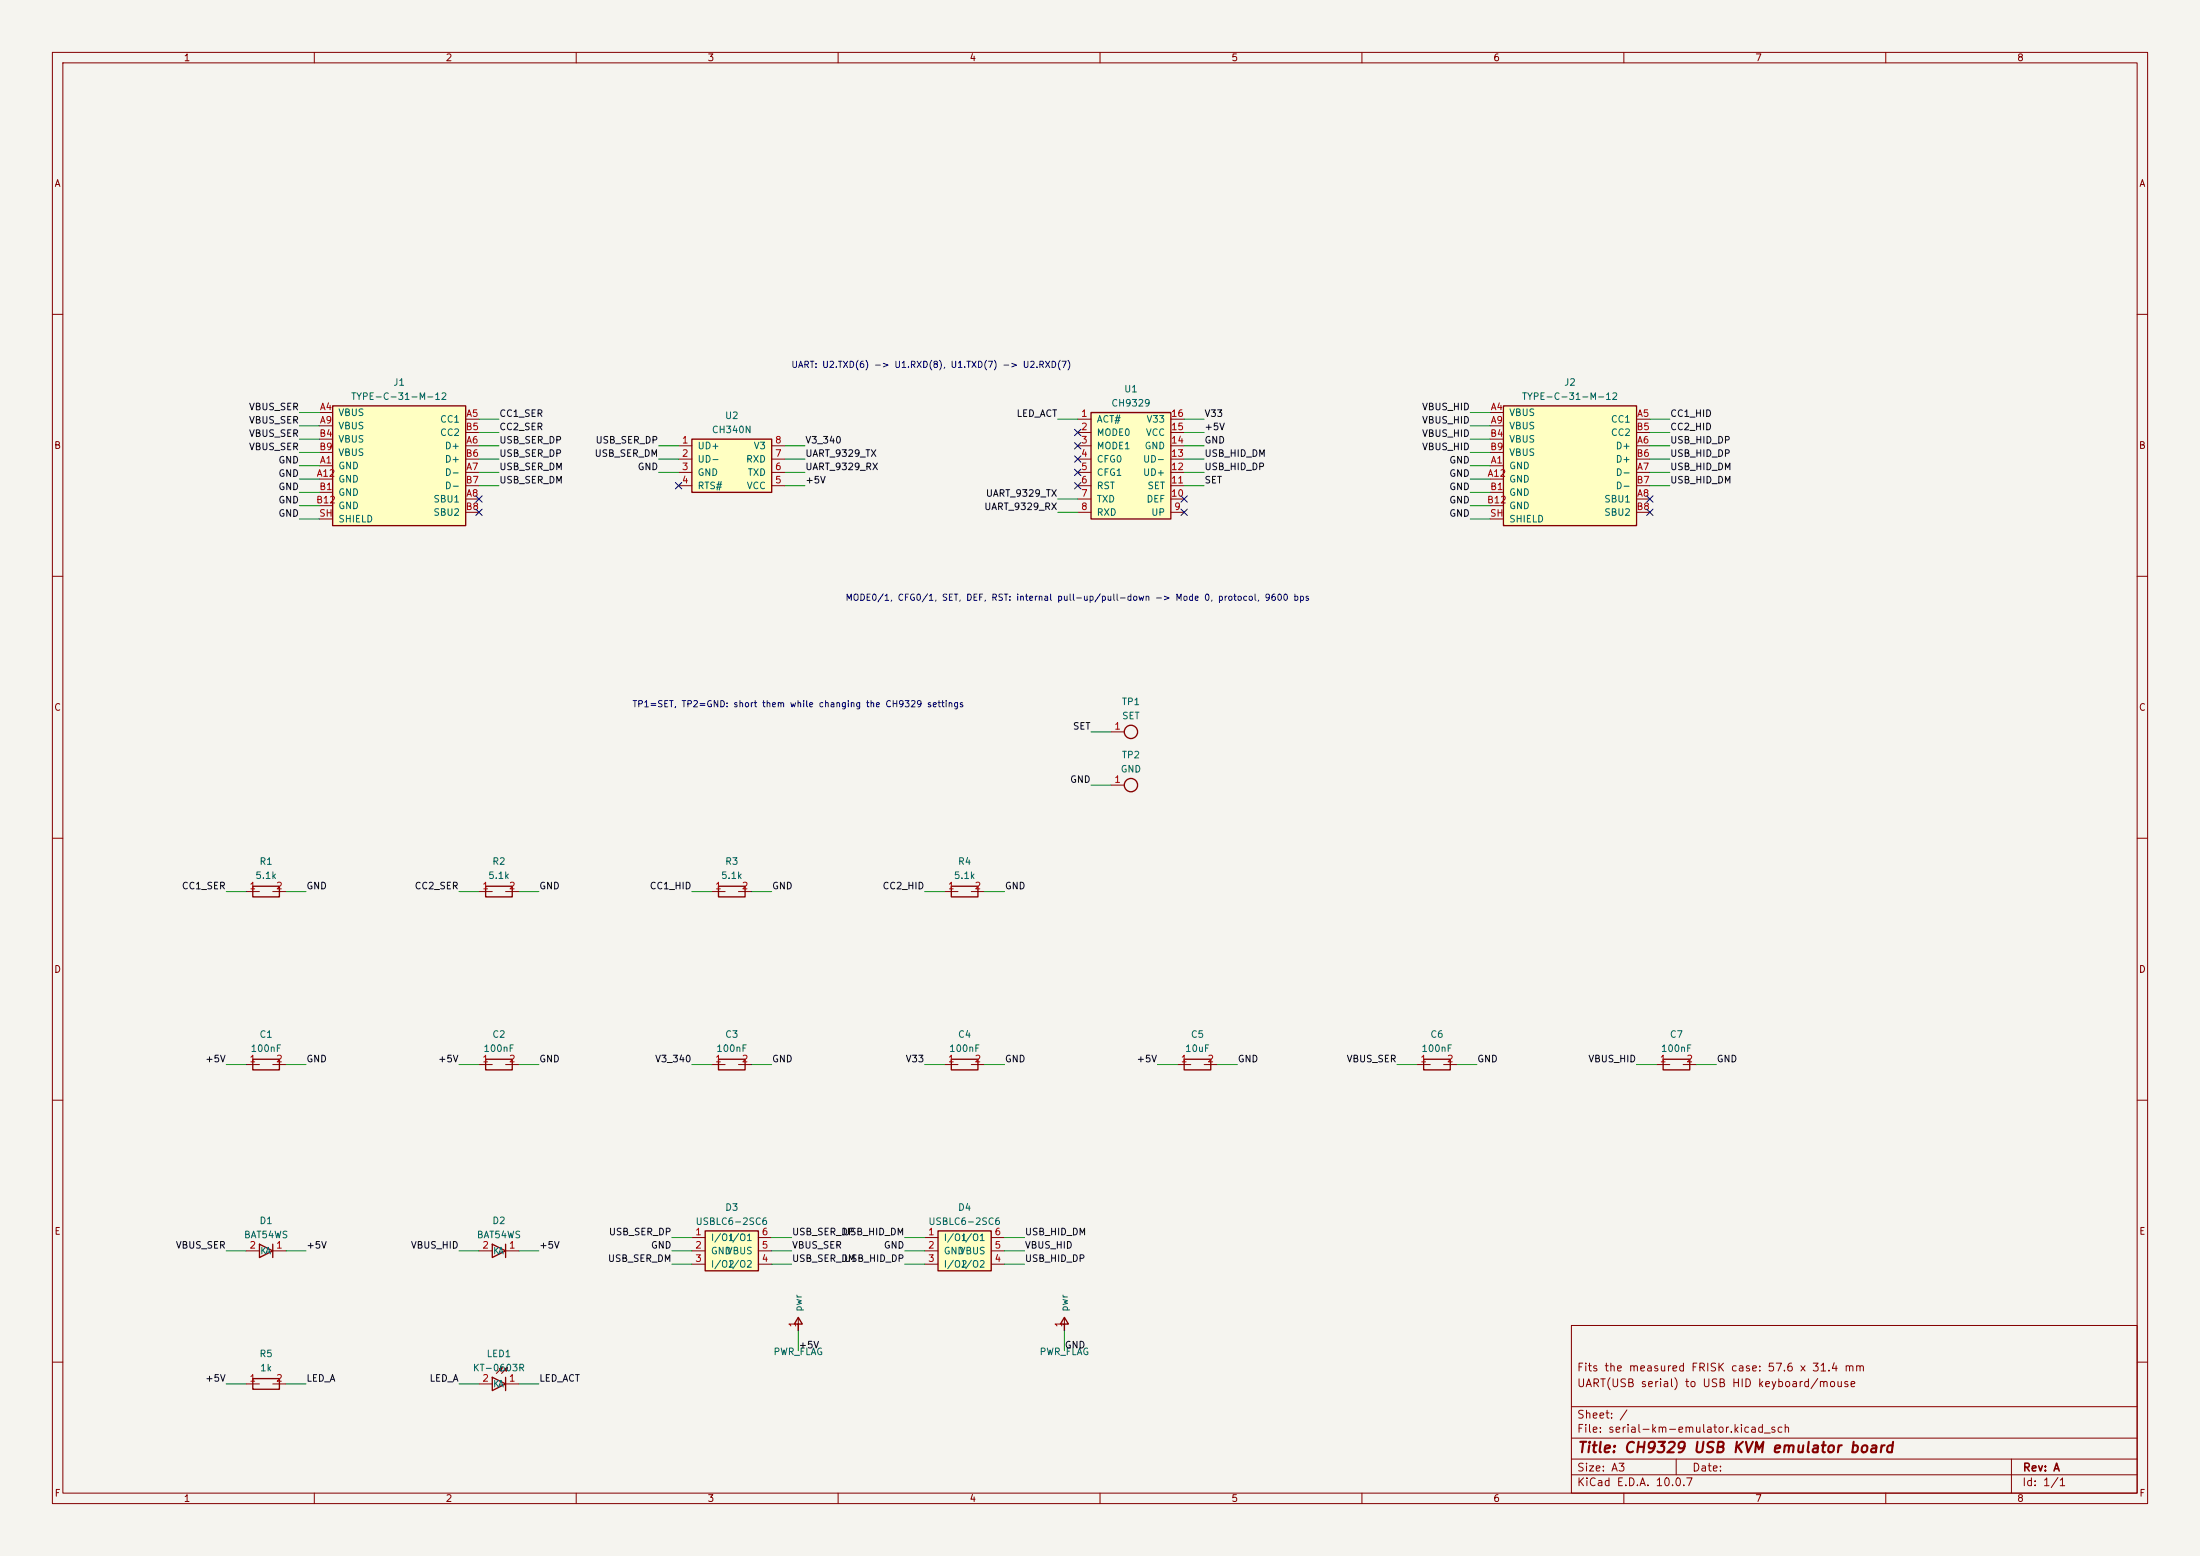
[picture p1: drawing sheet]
<svg xmlns="http://www.w3.org/2000/svg" width="420mm" height="297mm" viewBox="0 0 420 297" stroke-linecap="round" stroke-linejoin="round" font-family="sans-serif">
<path d="M0 0h420v297h-420z" fill="#f5f4ef" stroke="#f5f4ef" stroke-width=".19"/>
<g fill="none" stroke="#840000" stroke-width=".19">
<path d="M10 10h400v277h-400zM12 12h396v273h-396zM60 10v2M110 10v2M160 10v2M210 10v2M260 10v2M310 10v2M360 10v2M10 60h2M408 60h2M10 110h2"/>
<path d="M408 110h2M10 160h2M408 160h2M91.4 170.2h2.6M96.5 170.2h2.6M10 210h2M316.2 203.2h2.6M321.3 203.2h2.5M408 210h2M300 253h108v32h-108zM10 260h2M300 278.5h108"/>
<path d="M300 274.5h108M300 268.5h108M320 278.5v3M384 278.5v6.5M408 260h2M60 285v2M110 285v2M160 285v2M210 285v2M260 285v2M300 281.5h108M310 285v2"/>
<path d="M360 285v2"/>
</g>
<path d="M92.7 169.2h5.1v2h-5.1zM317.5 202.2h5.1v2h-5.1z" fill="none" stroke="#840000" stroke-width=".25"/>
<path d="M134.6 234.9h10.2v7.7h-10.2z" fill="#ffffc2"/>
<path d="M48.3 169.2h5v2h-5zM137.2 169.2h5v2h-5zM92.7 202.2h5.1v2h-5.1zM134.6 234.9h10.2v7.7h-10.2zM152.4 252.7h.8l-.8-1.2-.8 1.2h.8v1.3" fill="none" stroke="#840000" stroke-width=".25"/>
<g fill="none" stroke="#840000" stroke-width=".19">
<path d="M47 170.2h2.5M52.1 170.2h2.5M135.9 170.2h2.5M141 170.2h2.5M91.4 203.2h2.6M96.5 203.2h2.6M132.1 236.2h2.5M132.1 238.8h2.5M144.8 236.2h2.5M144.8 238.8h2.5M132.1 241.3h2.5M144.8 241.3h2.5"/>
<path d="M152.4 251.5v2.5"/>
</g>
<path d="M208.3 78.7h15.2v20.4h-15.2z" fill="#ffffc2"/>
<path d="M208.3 78.7h15.2v20.4h-15.2z" fill="none" stroke="#840000" stroke-width=".25"/>
<g fill="none" stroke="#840000" stroke-width=".19">
<path d="M205.7 80h2.6M205.7 82.6h2.6M205.7 85.1h2.6M205.7 87.6h2.6M205.7 90.2h2.6M205.7 92.7h2.6M205.7 95.3h2.6M205.7 97.8h2.6M223.5 80h2.6M223.5 82.6h2.6M223.5 85.1h2.6M223.5 87.6h2.6"/>
<path d="M223.5 90.2h2.6M223.5 92.7h2.6M223.5 95.3h2.6M223.5 97.8h2.6"/>
</g>
<path d="M132.1 83.8h15.2v10.2h-15.2z" fill="#ffffc2"/>
<path d="M132.1 83.8h15.2v10.2h-15.2zM181.6 202.2h5.1v2h-5.1z" fill="none" stroke="#840000" stroke-width=".25"/>
<path d="M129.5 85.1h2.6M129.5 87.6h2.6M129.5 90.2h2.6M129.5 92.7h2.6M147.3 85.1h2.6M147.3 87.6h2.6M147.3 90.2h2.6M147.3 92.7h2.6M180.3 203.2h2.6M185.4 203.2h2.6" fill="none" stroke="#840000" stroke-width=".19"/>
<path d="M179.1 234.9h10.1v7.7h-10.1z" fill="#ffffc2"/>
<g fill="none" stroke="#840000" stroke-width=".25">
<path d="M48.3 202.2h5v2h-5zM137.2 202.2h5v2h-5zM271.8 202.2h5.1v2h-5.1zM94 237.5l2.5 1.3-2.5 1.2zM96.5 237.5v2.5M179.1 234.9h10.1v7.7h-10.1zM203.2 252.7h.8l-.8-1.2-.8 1.2h.8v1.3"/>
<circle cx="215.9" cy="139.7" r="1.27"/>
<circle cx="215.9" cy="149.9" r="1.27"/>
</g>
<g fill="none" stroke="#840000" stroke-width=".19">
<path d="M212.1 139.7h2.5M212.1 149.9h2.5M47 203.2h2.5M52.1 203.2h2.5M135.9 203.2h2.5M141 203.2h2.5M270.5 203.2h2.5M275.6 203.2h2.5M91.4 238.8h2.6M96.5 238.8h2.6M176.5 236.2h2.6M176.5 238.8h2.6"/>
<path d="M189.2 236.2h2.6M189.2 238.8h2.6M176.5 241.3h2.6M189.2 241.3h2.6M203.2 251.5v2.5"/>
</g>
<path d="M287 77.5h25.4v22.8h-25.4z" fill="#ffffc2"/>
<path d="M287 77.5h25.4v22.8h-25.4zM226.1 202.2h5v2h-5zM49.5 237.5l2.6 1.3-2.6 1.2zM52.1 237.5v2.5" fill="none" stroke="#840000" stroke-width=".25"/>
<g fill="none" stroke="#840000" stroke-width=".19">
<path d="M284.5 78.7h2.5M284.5 88.9h2.5M284.5 81.3h2.5M284.5 91.4h2.5M284.5 94h2.5M284.5 83.8h2.5M284.5 86.4h2.5M284.5 96.5h2.5M284.5 99.1h2.5M312.4 80h2.6M312.4 85.1h2.6M312.4 90.2h2.6"/>
<path d="M312.4 95.3h2.6M312.4 82.6h2.6M312.4 87.6h2.6M312.4 92.7h2.6M312.4 97.8h2.6M224.8 203.2h2.5M229.9 203.2h2.5M47 238.8h2.5M52.1 238.8h2.5"/>
</g>
<path d="M63.5 77.5h25.4v22.8h-25.4z" fill="#ffffc2"/>
<path d="M63.5 77.5h25.4v22.8h-25.4zM181.6 169.2h5.1v2h-5.1zM48.3 263.1h5v2.1h-5zM94 262.9l2.5 1.3-2.5 1.2zM96.5 262.9v2.5" fill="none" stroke="#840000" stroke-width=".25"/>
<g fill="none" stroke="#840000" stroke-width=".19">
<path d="M61 78.7h2.5M61 88.9h2.5M61 81.3h2.5M61 91.4h2.5M61 94h2.5M61 83.8h2.5M61 86.4h2.5M61 96.5h2.5M61 99.1h2.5M88.9 80h2.5M88.9 85.1h2.5M88.9 90.2h2.5"/>
<path d="M88.9 95.3h2.5M88.9 82.6h2.5M88.9 87.6h2.5M88.9 92.7h2.5M88.9 97.8h2.5M180.3 170.2h2.6M185.4 170.2h2.6M47 264.2h2.5M52.1 264.2h2.5M91.4 264.2h2.6M96.5 264.2h2.6"/>
</g>
<path d="M95.4 261.3l.4-.2-.2 .7zM95.8 261.1l-1.1 1.1M96.3 261.3l.5-.2-.2 .7zM96.8 261.1l-1 1.1" fill="none" stroke="#840000" stroke-width=".2"/>
<g fill="none" stroke="#009600" stroke-width=".19">
<path d="M57.1 78.7h3.9M280.7 78.7h3.8M57.1 99.1h3.9M57.1 96.5h3.9M57.1 94h3.9M57.1 91.4h3.9M57.1 88.9h3.9M57.1 81.3h3.9M57.1 83.8h3.9M57.1 86.4h3.9M91.4 90.2h3.8M91.4 92.7h3.8"/>
<path d="M91.4 85.1h3.8M91.4 87.6h3.8M91.4 80h3.8M91.4 82.6h3.8M125.7 90.2h3.8M125.7 85.1h3.8M125.7 87.6h3.8M149.9 90.2h3.8M149.9 92.7h3.8M149.9 85.1h3.8M149.9 87.6h3.8M201.9 80h3.8"/>
<path d="M201.9 97.8h3.8M201.9 95.3h3.8M226.1 90.2h3.8M226.1 92.7h3.8M226.1 85.1h3.8M226.1 87.6h3.8M226.1 80h3.8M226.1 82.6h3.8M280.7 99.1h3.8M280.7 96.5h3.8M280.7 94h3.8M280.7 91.4h3.8"/>
<path d="M280.7 88.9h3.8M280.7 81.3h3.8M280.7 83.8h3.8M280.7 86.4h3.8M315 90.2h3.8M315 92.7h3.8M315 85.1h3.8M315 87.6h3.8M315 80h3.8M315 82.6h3.8M208.3 139.7h3.8M208.3 149.9h3.8"/>
<path d="M43.2 170.2h3.8M54.6 170.2h3.8M87.6 170.2h3.8M99.1 170.2h3.8M132.1 170.2h3.8M143.5 170.2h3.8M176.5 170.2h3.8M188 170.2h3.8M43.2 203.2h3.8M54.6 203.2h3.8M87.6 203.2h3.8M99.1 203.2h3.8"/>
<path d="M132.1 203.2h3.8M143.5 203.2h3.8M176.5 203.2h3.8M188 203.2h3.8M221 203.2h3.8M232.4 203.2h3.8M266.7 203.2h3.8M278.1 203.2h3.8M312.4 203.2h3.8M323.8 203.2h3.9M43.2 238.8h3.8M54.6 238.8h3.8"/>
<path d="M87.6 238.8h3.8M99.1 238.8h3.8M128.3 238.8h3.8M128.3 236.2h3.8M147.3 238.8h3.8M147.3 236.2h3.8M172.7 238.8h3.8M172.7 236.2h3.8M191.8 238.8h3.8M191.8 236.2h3.8M128.3 241.3h3.8M147.3 241.3h3.8"/>
<path d="M152.4 254v3.8M172.7 241.3h3.8M191.8 241.3h3.8M203.2 254v3.8M43.2 264.2h3.8M54.6 264.2h3.8M87.6 264.2h3.8M99.1 264.2h3.8"/>
</g>
<g fill="none" stroke="#000084" stroke-width=".19">
<path d="M90.8 97.2l1.2 1.2M90.8 94.6l1.2 1.3M92 97.2l-1.2 1.2M92 94.6l-1.2 1.3M128.9 92.1l1.2 1.2M130.1 92.1l-1.2 1.2M205.1 89.6l1.2 1.2M205.1 84.5l1.2 1.2M205.1 92.1l1.2 1.2M205.1 87l1.2 1.2M205.1 81.9l1.2 1.3M206.3 89.6l-1.2 1.2"/>
<path d="M206.3 84.5l-1.2 1.2M206.3 92.1l-1.2 1.2M206.3 87l-1.2 1.2M206.3 81.9l-1.2 1.3M225.5 97.2l1.2 1.2M225.5 94.6l1.2 1.3M226.7 97.2l-1.2 1.2M226.7 94.6l-1.2 1.3M314.4 97.2l1.2 1.2M314.4 94.6l1.2 1.3M315.6 97.2l-1.2 1.2M315.6 94.6l-1.2 1.3"/>
</g>
<text font-size="2" fill="#840000" x="301" y="277.8">Title: CH9329 USB KVM emulator board</text>
<g font-size="1.5" fill="#840000">
<text x="300.9" y="262.1">Fits the measured FRISK case: 57.6 x 31.4 mm</text>
<text x="300.9" y="265.1">UART(USB serial) to USB HID keyboard/mouse</text>
<text x="300.9" y="273.8">File: serial-km-emulator.kicad_sch</text>
<text x="300.9" y="271.1">Sheet: /</text>
<text x="300.9" y="281.2">Size: A3</text>
<text x="322.9" y="281.2">Date:</text>
<text x="386" y="281.2">Rev: A</text>
<text x="300.9" y="284">KiCad E.D.A. 10.0.7</text>
<text x="385.9" y="284">Id: 1/1</text>
</g>
<g font-size="1.3" fill="#840000">
<text x="35" y="12">1</text>
<text x="85" y="12">2</text>
<text x="135" y="12">3</text>
<text x="185" y="12">4</text>
<text x="235" y="12">5</text>
<text x="285" y="12">6</text>
<text x="335" y="12">7</text>
<text x="385" y="12">8</text>
<text x="10.3" y="36">A</text>
<text x="408.3" y="36">A</text>
<text x="10.2" y="86">B</text>
<text x="408.2" y="86">B</text>
<text x="10.2" y="136">C</text>
<text x="408.2" y="136">C</text>
<text x="10.2" y="186">D</text>
<text x="408.2" y="186">D</text>
<text x="10.3" y="236">E</text>
<text x="408.3" y="236">E</text>
<text x="10.3" y="286">F</text>
<text x="35" y="287">1</text>
<text x="85" y="287">2</text>
<text x="135" y="287">3</text>
<text x="185" y="287">4</text>
<text x="235" y="287">5</text>
<text x="285" y="287">6</text>
<text x="335" y="287">7</text>
<text x="385" y="287">8</text>
<text x="408.3" y="286">F</text>
</g>
<g font-size="1.3" fill="#006464">
<text x="66.9" y="76.6">TYPE-C-31-M-12</text>
<text x="75" y="73.9">J1</text>
<text x="212.1" y="77.9">CH9329</text>
<text x="214.5" y="75.2">U1</text>
<text x="290.4" y="76.6">TYPE-C-31-M-12</text>
<text x="298.5" y="73.9">J2</text>
<text x="64.5" y="79.7">VBUS</text>
<text x="64.5" y="82.2">VBUS</text>
<text x="83.9" y="81">CC1</text>
<text x="83.9" y="83.5">CC2</text>
<text x="135.8" y="83">CH340N</text>
<text x="138.3" y="80.3">U2</text>
<text x="209.3" y="81">ACT#</text>
<text x="209.3" y="83.5">MODE0</text>
<text x="218.6" y="83.5">VCC</text>
<text x="218.8" y="81">V33</text>
<text x="288" y="79.7">VBUS</text>
<text x="288" y="82.2">VBUS</text>
<text x="307.4" y="81">CC1</text>
<text x="307.4" y="83.5">CC2</text>
<text x="64.5" y="89.9">GND</text>
<text x="64.5" y="84.8">VBUS</text>
<text x="64.5" y="87.3">VBUS</text>
<text x="84.8" y="86.1">D+</text>
<text x="84.8" y="88.6">D+</text>
<text x="133.1" y="86.1">UD+</text>
<text x="133.1" y="88.6">UD-</text>
<text x="142.3" y="88.6">RXD</text>
<text x="143.8" y="86.1">V3</text>
<text x="209.3" y="86.1">MODE1</text>
<text x="209.3" y="88.6">CFG0</text>
<text x="218.1" y="88.6">UD-</text>
<text x="218.4" y="86.1">GND</text>
<text x="288" y="89.9">GND</text>
<text x="288" y="84.8">VBUS</text>
<text x="288" y="87.3">VBUS</text>
<text x="308.3" y="86.1">D+</text>
<text x="308.3" y="88.6">D+</text>
<text x="64.5" y="92.4">GND</text>
<text x="64.5" y="94.9">GND</text>
<text x="84.8" y="91.1">D-</text>
<text x="84.8" y="93.7">D-</text>
<text x="133.1" y="91.1">GND</text>
<text x="133.1" y="93.7">RTS#</text>
<text x="142.4" y="93.7">VCC</text>
<text x="142.6" y="91.1">TXD</text>
<text x="209.3" y="91.1">CFG1</text>
<text x="209.3" y="93.7">RST</text>
<text x="218.1" y="91.1">UD+</text>
<text x="219" y="93.7">SET</text>
<text x="288" y="92.4">GND</text>
<text x="288" y="94.9">GND</text>
<text x="308.3" y="91.1">D-</text>
<text x="308.3" y="93.7">D-</text>
<text x="64.5" y="97.5">GND</text>
<text x="64.5" y="100">SHIELD</text>
<text x="82.6" y="96.2">SBU1</text>
<text x="82.6" y="98.8">SBU2</text>
<text x="209.3" y="96.2">TXD</text>
<text x="209.3" y="98.8">RXD</text>
<text x="218.8" y="96.2">DEF</text>
<text x="219.7" y="98.8">UP</text>
<text x="288" y="97.5">GND</text>
<text x="288" y="100">SHIELD</text>
<text x="306.2" y="96.2">SBU1</text>
<text x="306.2" y="98.8">SBU2</text>
<text x="214" y="134.9">TP1</text>
<text x="214.1" y="137.6">SET</text>
<text x="213.8" y="147.8">GND</text>
<text x="214" y="145.1">TP2</text>
<text x="49.4" y="165.4">R1</text>
<text x="93.9" y="165.4">R2</text>
<text x="138.3" y="165.4">R3</text>
<text x="182.8" y="165.4">R4</text>
<text x="48.6" y="168.1">5.1k</text>
<text x="93.1" y="168.1">5.1k</text>
<text x="137.5" y="168.1">5.1k</text>
<text x="182" y="168.1">5.1k</text>
<text x="47.7" y="201.1">100nF</text>
<text x="49.4" y="198.4">C1</text>
<text x="92.2" y="201.1">100nF</text>
<text x="93.9" y="198.4">C2</text>
<text x="136.6" y="201.1">100nF</text>
<text x="138.3" y="198.4">C3</text>
<text x="181.1" y="201.1">100nF</text>
<text x="182.8" y="198.4">C4</text>
<text x="226.1" y="201.1">10uF</text>
<text x="227.2" y="198.4">C5</text>
<text x="271.3" y="201.1">100nF</text>
<text x="273" y="198.4">C6</text>
<text x="317" y="201.1">100nF</text>
<text x="318.7" y="198.4">C7</text>
<text x="49.4" y="234">D1</text>
<text x="93.9" y="234">D2</text>
<text x="138.3" y="231.4">D3</text>
<text x="182.8" y="231.4">D4</text>
<text x="46.5" y="236.7">BAT54WS</text>
<text x="49.6" y="239.7">KA</text>
<text x="90.9" y="236.7">BAT54WS</text>
<text x="94" y="239.7">KA</text>
<text x="132.7" y="234.1">USBLC6-2SC6</text>
<text x="135.6" y="237.2">I/O1</text>
<text x="135.6" y="239.7">GND</text>
<text x="138.6" y="239.7">VBUS</text>
<text x="139.1" y="237.2">I/O1</text>
<text x="177.1" y="234.1">USBLC6-2SC6</text>
<text x="180.1" y="237.2">I/O1</text>
<text x="180.1" y="239.7">GND</text>
<text x="183.1" y="239.7">VBUS</text>
<text x="183.5" y="237.2">I/O1</text>
<text x="135.6" y="242.3">I/O2</text>
<text x="139.1" y="242.3">I/O2</text>
<text x="180.1" y="242.3">I/O2</text>
<text x="183.5" y="242.3">I/O2</text>
<text x="153.4" y="250.5" transform="rotate(-90 153.4 250.5)">pwr</text>
<text x="204.2" y="250.5" transform="rotate(-90 204.2 250.5)">pwr</text>
<text x="49.4" y="259.4">R5</text>
<text x="49.6" y="262.1">1k</text>
<text x="90.2" y="262.1">KT-0603R</text>
<text x="92.8" y="259.4">LED1</text>
<text x="147.6" y="259">PWR_FLAG</text>
<text x="198.4" y="259">PWR_FLAG</text>
<text x="94" y="265.1">KA</text>
</g>
<g font-size="1.3" fill="#0f0f0f">
<text x="47.4" y="78.6">VBUS_SER</text>
<text x="47.4" y="83.7">VBUS_SER</text>
<text x="47.4" y="81.2">VBUS_SER</text>
<text x="95.2" y="79.9">CC1_SER</text>
<text x="95.2" y="82.4">CC2_SER</text>
<text x="194" y="79.9">LED_ACT</text>
<text x="229.8" y="79.9">V33</text>
<text x="229.8" y="82.4">+5V</text>
<text x="271.4" y="83.7">VBUS_HID</text>
<text x="271.4" y="81.2">VBUS_HID</text>
<text x="271.4" y="78.6">VBUS_HID</text>
<text x="318.7" y="79.9">CC1_HID</text>
<text x="318.7" y="82.4">CC2_HID</text>
<text x="47.4" y="86.2">VBUS_SER</text>
<text x="53.1" y="88.8">GND</text>
<text x="95.2" y="87.5">USB_SER_DP</text>
<text x="95.2" y="85">USB_SER_DP</text>
<text x="113.4" y="87.5">USB_SER_DM</text>
<text x="113.6" y="85">USB_SER_DP</text>
<text x="153.6" y="87.5">UART_9329_TX</text>
<text x="153.6" y="85">V3_340</text>
<text x="229.8" y="87.5">USB_HID_DM</text>
<text x="229.8" y="85">GND</text>
<text x="271.4" y="86.2">VBUS_HID</text>
<text x="276.6" y="88.8">GND</text>
<text x="318.7" y="85">USB_HID_DP</text>
<text x="318.7" y="87.5">USB_HID_DP</text>
<text x="53.1" y="93.9">GND</text>
<text x="53.1" y="91.3">GND</text>
<text x="95.2" y="92.6">USB_SER_DM</text>
<text x="95.2" y="90">USB_SER_DM</text>
<text x="121.6" y="90">GND</text>
<text x="153.6" y="92.6">+5V</text>
<text x="153.6" y="90">UART_9329_RX</text>
<text x="188.1" y="95.1">UART_9329_TX</text>
<text x="229.8" y="92.6">SET</text>
<text x="229.8" y="90">USB_HID_DP</text>
<text x="276.6" y="91.3">GND</text>
<text x="276.6" y="93.9">GND</text>
<text x="318.7" y="90">USB_HID_DM</text>
<text x="318.7" y="92.6">USB_HID_DM</text>
<text x="53.1" y="98.9">GND</text>
<text x="53.1" y="96.4">GND</text>
<text x="187.8" y="97.7">UART_9329_RX</text>
<text x="276.6" y="96.4">GND</text>
<text x="276.6" y="98.9">GND</text>
<text x="204.7" y="139.6">SET</text>
<text x="204.2" y="149.7">GND</text>
<text x="34.6" y="170.1">CC1_SER</text>
<text x="58.4" y="170.1">GND</text>
<text x="79.1" y="170.1">CC2_SER</text>
<text x="102.8" y="170.1">GND</text>
<text x="123.9" y="170.1">CC1_HID</text>
<text x="147.3" y="170.1">GND</text>
<text x="168.4" y="170.1">CC2_HID</text>
<text x="191.7" y="170.1">GND</text>
<text x="39.1" y="203.1">+5V</text>
<text x="58.4" y="203.1">GND</text>
<text x="83.5" y="203.1">+5V</text>
<text x="102.8" y="203.1">GND</text>
<text x="125" y="203.1">V3_340</text>
<text x="147.3" y="203.1">GND</text>
<text x="172.8" y="203.1">V33</text>
<text x="191.7" y="203.1">GND</text>
<text x="216.9" y="203.1">+5V</text>
<text x="236.2" y="203.1">GND</text>
<text x="257" y="203.1">VBUS_SER</text>
<text x="281.9" y="203.1">GND</text>
<text x="303.1" y="203.1">VBUS_HID</text>
<text x="327.6" y="203.1">GND</text>
<text x="33.5" y="238.6">VBUS_SER</text>
<text x="58.4" y="238.6">+5V</text>
<text x="78.3" y="238.6">VBUS_HID</text>
<text x="102.8" y="238.6">+5V</text>
<text x="116.1" y="236.1">USB_SER_DP</text>
<text x="124.2" y="238.6">GND</text>
<text x="151.1" y="238.6">VBUS_SER</text>
<text x="151.1" y="236.1">USB_SER_DP</text>
<text x="160.8" y="236.1">USB_HID_DM</text>
<text x="168.6" y="238.6">GND</text>
<text x="195.6" y="236.1">USB_HID_DM</text>
<text x="195.6" y="238.6">VBUS_HID</text>
<text x="115.9" y="241.2">USB_SER_DM</text>
<text x="151.1" y="241.2">USB_SER_DM</text>
<text x="161" y="241.2">USB_HID_DP</text>
<text x="195.6" y="241.2">USB_HID_DP</text>
<text x="152.4" y="257.7">+5V</text>
<text x="203.2" y="257.7">GND</text>
<text x="39.1" y="264">+5V</text>
<text x="58.4" y="264">LED_A</text>
<text x="81.9" y="264">LED_A</text>
<text x="102.8" y="264">LED_ACT</text>
</g>
<g font-size="1.3" fill="#a90000">
<text x="60.9" y="83.7">B4</text>
<text x="61" y="78.6">A4</text>
<text x="61" y="81.1">A9</text>
<text x="88.8" y="82.4">B5</text>
<text x="88.9" y="79.9">A5</text>
<text x="206.3" y="79.9">1</text>
<text x="206.3" y="82.4">2</text>
<text x="223.5" y="82.4">15</text>
<text x="223.5" y="79.9">16</text>
<text x="284.4" y="83.7">B4</text>
<text x="284.5" y="78.6">A4</text>
<text x="284.5" y="81.1">A9</text>
<text x="312.3" y="82.4">B5</text>
<text x="312.4" y="79.9">A5</text>
<text x="60.9" y="86.2">B9</text>
<text x="61" y="88.8">A1</text>
<text x="88.8" y="87.5">B6</text>
<text x="88.9" y="85">A6</text>
<text x="130.1" y="85">1</text>
<text x="130.1" y="87.5">2</text>
<text x="147.9" y="87.5">7</text>
<text x="147.9" y="85">8</text>
<text x="206.3" y="85">3</text>
<text x="206.3" y="87.5">4</text>
<text x="223.5" y="87.5">13</text>
<text x="223.5" y="85">14</text>
<text x="284.4" y="86.2">B9</text>
<text x="284.5" y="88.8">A1</text>
<text x="312.3" y="87.5">B6</text>
<text x="312.4" y="85">A6</text>
<text x="60.3" y="91.3">A12</text>
<text x="60.9" y="93.8">B1</text>
<text x="88.8" y="92.6">B7</text>
<text x="88.9" y="90">A7</text>
<text x="88.9" y="95.1">A8</text>
<text x="130.1" y="90">3</text>
<text x="130.1" y="92.6">4</text>
<text x="147.9" y="92.6">5</text>
<text x="147.9" y="90">6</text>
<text x="206.3" y="90">5</text>
<text x="206.3" y="92.6">6</text>
<text x="206.3" y="95.1">7</text>
<text x="223.5" y="95.1">10</text>
<text x="223.5" y="92.6">11</text>
<text x="223.5" y="90">12</text>
<text x="283.9" y="91.3">A12</text>
<text x="284.4" y="93.8">B1</text>
<text x="312.3" y="92.6">B7</text>
<text x="312.4" y="90">A7</text>
<text x="312.4" y="95.1">A8</text>
<text x="60.3" y="96.4">B12</text>
<text x="60.8" y="98.9">SH</text>
<text x="88.8" y="97.7">B8</text>
<text x="206.3" y="97.7">8</text>
<text x="224.1" y="97.7">9</text>
<text x="283.8" y="96.4">B12</text>
<text x="284.4" y="98.9">SH</text>
<text x="312.3" y="97.7">B8</text>
<text x="212.6" y="139.6">1</text>
<text x="212.6" y="149.7">1</text>
<text x="47.5" y="170">1</text>
<text x="52.6" y="170">2</text>
<text x="92" y="170">1</text>
<text x="97.1" y="170">2</text>
<text x="136.4" y="170">1</text>
<text x="141.5" y="170">2</text>
<text x="180.9" y="170">1</text>
<text x="186" y="170">2</text>
<text x="47.5" y="203.1">1</text>
<text x="52.6" y="203.1">2</text>
<text x="92" y="203.1">1</text>
<text x="97.1" y="203.1">2</text>
<text x="136.4" y="203.1">1</text>
<text x="141.5" y="203.1">2</text>
<text x="180.9" y="203.1">1</text>
<text x="186" y="203.1">2</text>
<text x="225.3" y="203.1">1</text>
<text x="230.4" y="203.1">2</text>
<text x="271" y="203.1">1</text>
<text x="276.1" y="203.1">2</text>
<text x="316.8" y="203.1">1</text>
<text x="321.8" y="203.1">2</text>
<text x="47.5" y="238.6">2</text>
<text x="52.6" y="238.6">1</text>
<text x="92" y="238.6">2</text>
<text x="97.1" y="238.6">1</text>
<text x="132.6" y="236.1">1</text>
<text x="132.6" y="238.6">2</text>
<text x="145.3" y="238.6">5</text>
<text x="145.3" y="236.1">6</text>
<text x="177.1" y="236.1">1</text>
<text x="177.1" y="238.6">2</text>
<text x="189.8" y="238.6">5</text>
<text x="189.8" y="236.1">6</text>
<text x="132.6" y="241.2">3</text>
<text x="145.3" y="241.2">4</text>
<text x="177.1" y="241.2">3</text>
<text x="189.8" y="241.2">4</text>
<text x="152.3" y="253.5" transform="rotate(-90 152.3 253.5)">1</text>
<text x="203.1" y="253.5" transform="rotate(-90 203.1 253.5)">1</text>
<text x="47.5" y="264">1</text>
<text x="52.6" y="264">2</text>
<text x="92" y="264">2</text>
<text x="97.1" y="264">1</text>
</g>
<g font-size="1.2" fill="#0000c2">
<text x="151" y="70.5">UART: U2.TXD(6) -&gt; U1.RXD(8), U1.TXD(7) -&gt; U2.RXD(7)</text>
<text x="161.3" y="115">MODE0/1, CFG0/1, SET, DEF, RST: internal pull-up/pull-down -&gt; Mode 0, protocol, 9600 bps</text>
<text x="120.6" y="135.3">TP1=SET, TP2=GND: short them while changing the CH9329 settings</text>
</g>
</svg>
